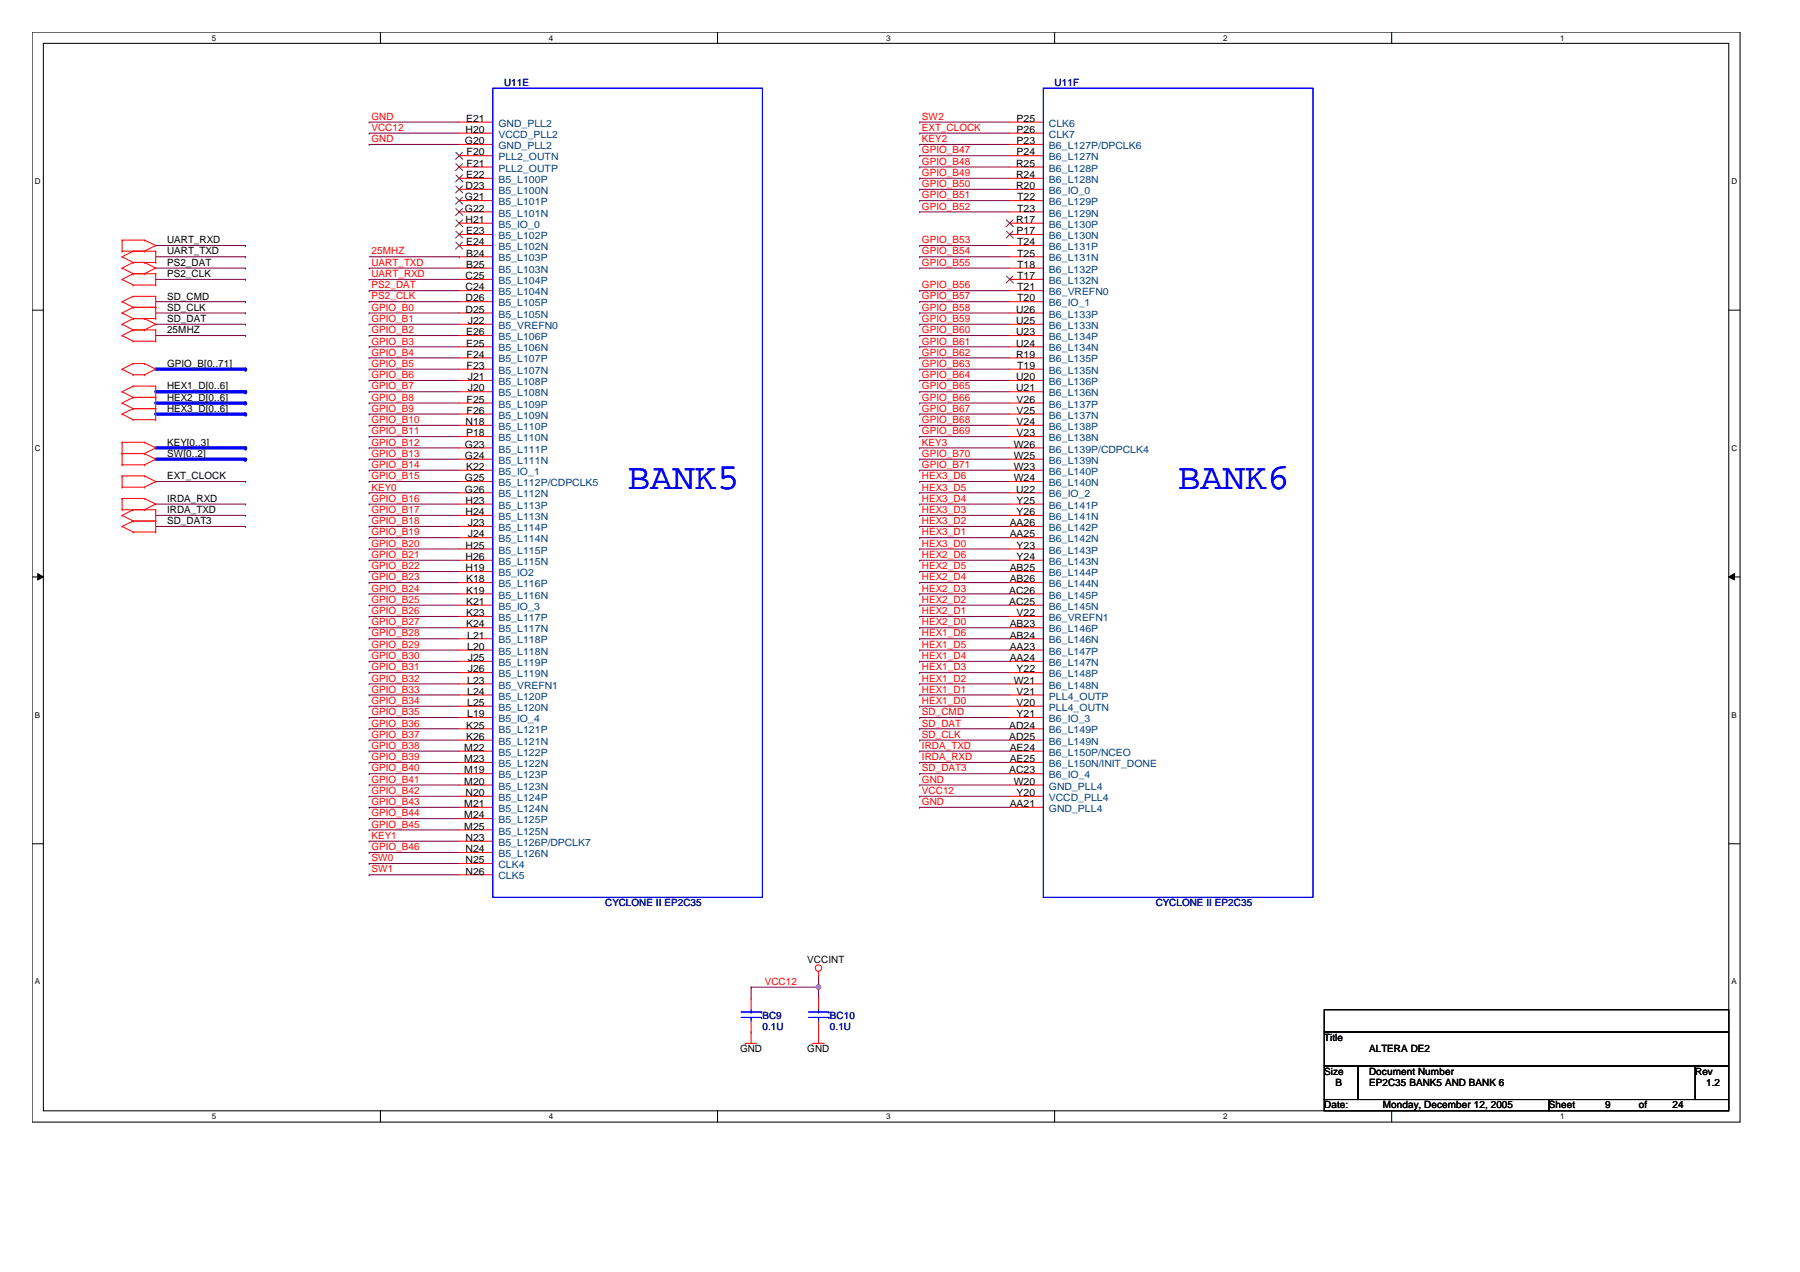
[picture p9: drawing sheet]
<svg xmlns="http://www.w3.org/2000/svg" width="297mm" height="210mm" viewBox="0 0 297 210" stroke-linecap="round" stroke-linejoin="round" font-family="sans-serif">
<path d="M5.3 5.3h281.8v179.9h-281.8zM7.2 7.2h278.1v176.1h-278.1z" fill="none" stroke="#000" stroke-width=".17"/>
<g fill="#fff">
<path d="M35 5.5h.7v1.5h-.7z"/>
<path d="M35 183.5h.7v1.5h-.7z"/>
</g>
<path d="M62.8 5.3v1.9M62.8 183.3v1.9" fill="none" stroke="#000" stroke-width=".17"/>
<g fill="#fff">
<path d="M90.6 5.5h.7v1.5h-.7z"/>
<path d="M90.6 183.5h.7v1.5h-.7z"/>
</g>
<path d="M118.4 5.3v1.9M118.4 183.3v1.9" fill="none" stroke="#000" stroke-width=".17"/>
<g fill="#fff">
<path d="M146.2 5.5h.7v1.5h-.7z"/>
<path d="M146.2 183.5h.7v1.5h-.7z"/>
</g>
<path d="M174 5.3v1.9M174 183.3v1.9" fill="none" stroke="#000" stroke-width=".17"/>
<g fill="#fff">
<path d="M201.8 5.5h.8v1.5h-.8z"/>
<path d="M201.8 183.5h.8v1.5h-.8z"/>
</g>
<path d="M229.7 5.3v1.9M229.7 183.3v1.9" fill="none" stroke="#000" stroke-width=".17"/>
<g fill="#fff">
<path d="M257.5 5.5h.7v1.5h-.7z"/>
<path d="M257.5 183.5h.7v1.5h-.7z"/>
<path d="M5.8 29.2h.9v1.4h-.9z"/>
<path d="M285.7 29.2h1v1.4h-1z"/>
<path d="M5.8 73.2h.9v1.5h-.9z"/>
<path d="M285.7 73.2h1v1.5h-1z"/>
</g>
<path d="M5.3 51.2h1.9M285.3 51.2h1.8" fill="none" stroke="#000" stroke-width=".17"/>
<g fill="#fff">
<path d="M5.8 117.2h.8v1.5h-.8z"/>
<path d="M285.7 117.2h.9v1.5h-.9z"/>
</g>
<path d="M5.3 95.2h1.9M6.2 94.7l1 .5-1 .5zM285.3 95.2l.9-.5v1zM285.3 95.2h1.8" fill="none" stroke="#000" stroke-width=".17"/>
<path d="M6.2 94.7l1 .5-1 .5zM285.3 95.2l.9-.5v1z" fill="#000"/>
<g fill="#fff">
<path d="M5.8 161.2h.8v1.5h-.8z"/>
<path d="M285.7 161.2h.9v1.5h-.9z"/>
</g>
<path d="M5.3 139.2h1.9M285.3 139.2h1.8" fill="none" stroke="#000" stroke-width=".17"/>
<path d="M60.9 20.2h.1M60.9 22h.1M60.9 23.8h.1M60.9 20.2h14.9M60.9 22h14.9M60.9 23.8h14.9M124 162.9h.1M124 162.9h11.1M135.1 162.9h.1M135.1 161v1.9" fill="none" stroke="#800040" stroke-width=".17"/>
<circle cx="135.1" cy="162.9" r=".37" fill="#f0f"/>
<circle cx="135.1" cy="162.9" r=".37" fill="none" stroke="#f0f" stroke-width=".17"/>
<g fill="none" stroke="#800040" stroke-width=".17">
<path d="M151.8 23.8h.1M151.8 20.2h.1M151.8 22h.1M151.8 23.8h14.8M151.8 20.2h14.8M151.8 22h14.8M25.7 49.8h14.8M25.7 53.5h14.8M25.7 51.6h14.8M25.7 44.2h14.8M25.7 46.1h14.8M25.7 42.4h14.8"/>
<path d="M25.7 40.5h14.8M40.5 44.2h.1M40.5 46.1h.1M40.5 42.4h.1M40.5 40.5h.1M40.5 49.8h.1M40.5 51.6h.1M40.5 53.5h.1M60.9 55.4h.1M60.9 57.2h.1M60.9 59.1h.1M60.9 49.8h.1"/>
<path d="M60.9 53.5h.1M60.9 51.6h.1M60.9 46.1h.1M60.9 44.2h.1M60.9 48h.1M60.9 55.4h14.9M60.9 57.2h14.9M60.9 59.1h14.9M60.9 49.8h14.9M60.9 53.5h14.9M60.9 51.6h14.9M60.9 44.2h14.9"/>
<path d="M60.9 46.1h14.9M60.9 48h14.9M60.9 60.9h.1M60.9 66.5h.1M60.9 68.3h.1M60.9 64.6h.1M60.9 62.8h.1M60.9 75.8h.1M60.9 72.1h.1M60.9 79.5h.1M60.9 77.6h.1M60.9 73.9h.1"/>
<path d="M60.9 70.2h.1M60.9 60.9h14.9M60.9 66.5h14.9M60.9 68.3h14.9M60.9 64.6h14.9M60.9 62.8h14.9M60.9 75.8h14.9M60.9 72.1h14.9M60.9 79.5h14.9M60.9 77.6h14.9M60.9 73.9h14.9M60.9 70.2h14.9"/>
<path d="M151.8 73.9h.1M151.8 73.9h14.8M60.9 138.8h.1M60.9 138.8h14.9M151.8 129.5h.1M151.8 131.4h.1M151.8 133.2h.1M151.8 129.5h14.8M151.8 131.4h14.8M151.8 133.2h14.8M60.9 142.5h.1M60.9 144.4h.1"/>
<path d="M60.9 142.5h14.9M60.9 144.4h14.9M124 164.8h.1M124 162.9v1.9M135.1 164.8h.1M135.1 162.9v1.9"/>
</g>
<path d="M25.7 60.9h14.8" fill="none" stroke="#00f" stroke-width=".55"/>
<circle cx="40.5" cy="60.9" r=".28" fill="#00f"/>
<path d="M25.7 64.6h14.8" fill="none" stroke="#00f" stroke-width=".55"/>
<circle cx="40.5" cy="64.6" r=".28" fill="#00f"/>
<path d="M25.7 68.3h14.8" fill="none" stroke="#00f" stroke-width=".55"/>
<circle cx="40.5" cy="68.3" r=".28" fill="#00f"/>
<path d="M25.7 66.5h14.8" fill="none" stroke="#00f" stroke-width=".55"/>
<circle cx="40.5" cy="66.5" r=".28" fill="#00f"/>
<path d="M25.7 73.9h14.8" fill="none" stroke="#00f" stroke-width=".55"/>
<circle cx="40.5" cy="73.9" r=".28" fill="#00f"/>
<path d="M25.7 75.8h14.8" fill="none" stroke="#00f" stroke-width=".55"/>
<circle cx="40.5" cy="75.8" r=".28" fill="#00f"/>
<g fill="none" stroke="#800040" stroke-width=".17">
<path d="M151.8 31.2h.1M151.8 29.4h.1M151.8 27.6h.1M151.8 33.1h.1M151.8 25.7h.1M151.8 35h.1M151.8 31.2h14.8M151.8 29.4h14.8M151.8 27.6h14.8M151.8 33.1h14.8M151.8 25.7h14.8M151.8 35h14.8"/>
<path d="M25.7 55.4h14.8M40.5 55.4h.1M60.9 42.4h14.9M75.8 42.4h.1M151.8 42.4h.1M151.8 40.5h.1M151.8 44.2h.1M151.8 48h.1M151.8 49.8h.1M151.8 51.6h.1M151.8 53.5h.1M151.8 55.4h.1"/>
<path d="M151.8 57.2h.1M151.8 59.1h.1M151.8 42.4h14.8M151.8 40.5h14.8M151.8 44.2h14.8M151.8 48h14.8M151.8 49.8h14.8M151.8 51.6h14.8M151.8 53.5h14.8M151.8 55.4h14.8M151.8 57.2h14.8M151.8 59.1h14.8"/>
<path d="M25.7 79.5h14.8M40.5 79.5h.1M151.8 60.9h.1M151.8 62.8h.1M151.8 64.6h.1M151.8 66.5h.1M151.8 68.3h.1M151.8 70.2h.1M151.8 72.1h.1M151.8 79.5h.1M151.8 75.8h.1M151.8 77.6h.1"/>
<path d="M151.8 79.5h14.8M151.8 60.9h14.8M151.8 62.8h14.8M151.8 64.6h14.8M151.8 66.5h14.8M151.8 68.3h14.8M151.8 70.2h14.8M151.8 72.1h14.8M151.8 75.8h14.8M151.8 77.6h14.8M25.7 85h14.8M25.7 83.2h14.8"/>
<path d="M25.7 86.9h14.8M40.5 85h.1M40.5 86.9h.1M40.5 83.2h.1M60.9 85h.1M60.9 83.2h.1M60.9 88.7h.1M60.9 94.3h.1M60.9 86.9h.1M60.9 90.6h.1M60.9 92.5h.1M60.9 81.3h.1"/>
<path d="M60.9 98h.1M60.9 99.9h.1M60.9 96.1h.1M60.9 85h14.9M60.9 83.2h14.9M60.9 88.7h14.9M60.9 94.3h14.9M60.9 86.9h14.9M60.9 90.6h14.9M60.9 92.5h14.9M60.9 81.3h14.9M60.9 98h14.9"/>
<path d="M60.9 99.9h14.9M60.9 96.1h14.9M151.8 99.9h.1M151.8 83.2h.1M151.8 90.6h.1M151.8 88.7h.1M151.8 98h.1M151.8 94.3h.1M151.8 92.5h.1M151.8 96.1h.1M151.8 85h.1M151.8 86.9h.1"/>
<path d="M151.8 81.3h.1M151.8 85h14.8M151.8 83.2h14.8M151.8 88.7h14.8M151.8 94.3h14.8M151.8 86.9h14.8M151.8 90.6h14.8M151.8 92.5h14.8M151.8 81.3h14.8M151.8 98h14.8M151.8 99.9h14.8M151.8 96.1h14.8"/>
<path d="M60.9 101.7h.1M60.9 103.6h.1M60.9 105.4h.1M60.9 107.3h.1M60.9 111h.1M60.9 109.1h.1M60.9 112.9h.1M60.9 114.7h.1M60.9 118.4h.1M60.9 116.5h.1M60.9 101.7h14.9M60.9 103.6h14.9"/>
<path d="M60.9 105.4h14.9M60.9 107.3h14.9M60.9 111h14.9M60.9 109.1h14.9M60.9 112.9h14.9M60.9 114.7h14.9M60.9 118.4h14.9M60.9 116.5h14.9M151.8 116.5h.1M151.8 101.7h.1M151.8 112.9h.1M151.8 109.1h.1"/>
<path d="M151.8 107.3h.1M151.8 111h.1M151.8 105.4h.1M151.8 103.6h.1M151.8 114.7h.1M151.8 118.4h.1M151.8 101.7h14.8M151.8 103.6h14.8M151.8 105.4h14.8M151.8 107.3h14.8M151.8 111h14.8M151.8 109.1h14.8"/>
<path d="M151.8 112.9h14.8M151.8 114.7h14.8M151.8 118.4h14.8M151.8 116.5h14.8M60.9 135.1h.1M60.9 125.8h.1M60.9 122.1h.1M60.9 120.3h.1M60.9 124h.1M60.9 129.5h.1M60.9 127.7h.1M60.9 133.2h.1"/>
<path d="M60.9 131.4h.1M60.9 136.9h.1M60.9 135.1h14.9M60.9 125.8h14.9M60.9 122.1h14.9M60.9 120.3h14.9M60.9 124h14.9M60.9 129.5h14.9M60.9 127.7h14.9M60.9 133.2h14.9M60.9 131.4h14.9M60.9 136.9h14.9"/>
<path d="M151.8 122.1h.1M151.8 120.3h.1M151.8 124h.1M151.8 125.8h.1M151.8 127.7h.1M151.8 125.8h14.8M151.8 122.1h14.8M151.8 120.3h14.8M151.8 124h14.8M151.8 127.7h14.8M60.9 140.7h.1M60.9 140.7h14.9"/>
</g>
<g fill="none" stroke="#f00" stroke-width=".17">
<path d="M20.2 39.6h.1M20.2 39.6v1.8M20.2 39.6h3.6M23.8 39.6h.1M23.8 39.6l1.9 .9M75.8 20.2h5.5M75.8 22h5.5M75.8 23.8h5.5M75.8 25.7h5.5M75.8 27.6h5.5M75.8 29.4h5.5M75.8 31.2h5.5"/>
<path d="M75.8 33.1h5.5M75.8 35h5.5M75.8 36.8h5.5M75.8 38.7h5.5M166.6 20.2h5.6M166.6 22h5.6M166.6 23.8h5.6M166.6 25.7h5.6M166.6 27.6h5.6M166.6 29.4h5.6M166.6 31.2h5.6M166.6 33.1h5.6"/>
<path d="M166.6 35h5.6M166.6 36.8h5.6M166.6 38.7h5.6M20.2 46.1h.1M20.2 41.4h.1M20.2 42.4h.1M20.2 44.2h.1M20.2 53.5h.1M20.2 51.6h.1M20.2 49.8h.1M20.2 55.4h.1M20.2 46.1l1.8 .9"/>
<path d="M20.2 41.4h5.5M20.2 42.4l1.8 .9M20.2 44.2l1.8 1M20.2 53.5l1.8 .9M20.2 51.6l1.8 1M20.2 49.8l1.8 .9M20.2 55.4l1.8 .9M22 45.2h.1M22 47h.1M22 41.4h.1M22 43.3h.1M22 54.4h.1"/>
<path d="M22 52.6h.1M22 50.7h.1M22 48.9h.1M22 60h.1M22 56.3h.1M22 45.2l-1.8 .9M22 45.2h3.7M22 47h3.7M22 41.4l-1.8 1M22 43.3h3.7M22 43.3l-1.8 .9M22 54.4h3.7"/>
<path d="M22 52.6l-1.8 .9M22 52.6h3.7M22 50.7l-1.8 .9M22 50.7h3.7M22 48.9l-1.8 .9M22 48.9h3.7M22 60l-1.8 .9M22 60h1.8M22 54.4l-1.8 1M22 56.3h3.7M23.8 41.4h.1M23.8 45.2h.1"/>
<path d="M23.8 43.3h.1M23.8 54.4h.1M23.8 52.6h.1M23.8 60h.1M23.8 43.3l1.9 .9M23.8 52.6l1.9 .9M23.8 60l1.9 .9M25.7 45.2h.1M25.7 47h.1M25.7 40.5h.1M25.7 41.4h.1M25.7 43.3h.1"/>
<path d="M25.7 44.2h.1M25.7 53.5h.1M25.7 50.7h.1M25.7 52.6h.1M25.7 48.9h.1M25.7 54.4h.1M25.7 56.3h.1M25.7 41.4v1.9M25.7 45.2v1.8M25.7 48.9v3.7M25.7 54.4v1.9M25.7 40.5l-1.9 .9"/>
<path d="M25.7 44.2l-1.9 1M25.7 53.5l-1.9 .9M75.8 40.5h5.5M75.8 42.4h5.5M75.8 44.2h5.5M75.8 46.1h5.5M75.8 48h5.5M75.8 53.5h5.5M75.8 55.4h5.5M75.8 57.2h5.5M75.8 59.1h5.5M75.8 49.8h5.5"/>
<path d="M75.8 51.6h5.5M166.6 40.5h5.6M166.6 42.4h5.6M166.6 44.2h5.6M166.6 46.1h5.6M166.6 48h5.6M166.6 53.5h5.6M166.6 55.4h5.6M166.6 57.2h5.6M166.6 59.1h5.6M166.6 49.8h5.6M166.6 51.6h5.6"/>
<path d="M20.2 60.9h.1M20.2 68.3h.1M20.2 64.6h.1M20.2 66.5h.1M20.2 74.8h.1M20.2 73h.1M20.2 76.7h.1M20.2 78.5h.1M20.2 73v3.7M20.2 78.5v1.9M20.2 60.9l1.8 .9M20.2 68.3l1.8 1"/>
<path d="M20.2 64.6l1.8 1M20.2 66.5l1.8 .9M20.2 74.8h3.6M20.2 73h3.6M20.2 76.7h3.6M20.2 78.5h3.6M22 61.8h.1M22 67.4h.1M22 69.3h.1M22 63.7h.1M22 65.6h.1M22 61.8h1.8"/>
<path d="M22 67.4l-1.8 .9M22 67.4h3.7M22 69.3h3.7M22 63.7l-1.8 .9M22 63.7h3.7M22 65.6h3.7M22 65.6l-1.8 .9M23.8 61.8h.1M23.8 74.8h.1M23.8 73h.1M23.8 76.7h.1M23.8 78.5h.1"/>
<path d="M23.8 73l1.9 .9M23.8 74.8l1.9 1M23.8 78.5l1.9 1M25.7 60.9h.1M25.7 67.4h.1M25.7 69.3h.1M25.7 63.7h.1M25.7 65.6h.1M25.7 73.9h.1M25.7 75.8h.1M25.7 79.5h.1M25.7 63.7v5.6"/>
<path d="M25.7 60.9l-1.9 .9M25.7 73.9l-1.9 .9M25.7 75.8l-1.9 .9M25.7 79.5l-1.9 .9M75.8 60.9h5.5M75.8 62.8h5.5M75.8 64.6h5.5M75.8 66.5h5.5M75.8 68.3h5.5M75.8 70.2h5.5M75.8 72.1h5.5M75.8 73.9h5.5"/>
<path d="M75.8 75.8h5.5M75.8 77.6h5.5M75.8 79.5h5.5M166.6 60.9h5.6M166.6 62.8h5.6M166.6 64.6h5.6M166.6 66.5h5.6M166.6 68.3h5.6M166.6 70.2h5.6M166.6 72.1h5.6M166.6 73.9h5.6M166.6 75.8h5.6"/>
<path d="M166.6 77.6h5.6M166.6 79.5h5.6M20.2 80.4h.1M20.2 85h.1M20.2 86.9h.1M20.2 84.1h.1M20.2 82.3h.1M20.2 82.3v1.8M20.2 80.4h3.6M20.2 84.1h5.5M20.2 85l1.8 1M20.2 86.9l1.8 .9"/>
<path d="M20.2 82.3h3.6M22 84.1h.1M22 86h.1M22 87.8h.1M22 84.1l-1.8 .9M22 86h3.7M22 86l-1.8 .9M22 87.8h3.7M23.8 80.4h.1M23.8 84.1h.1M23.8 82.3h.1M23.8 82.3l1.9 .9"/>
<path d="M25.7 84.1h.1M25.7 86h.1M25.7 87.8h.1M25.7 83.2h.1M25.7 84.1v3.7M25.7 83.2l-1.9 .9M75.8 81.3h5.5M75.8 83.2h5.5M75.8 85h5.5M75.8 86.9h5.5M75.8 88.7h5.5M75.8 90.6h5.5"/>
<path d="M75.8 92.5h5.5M75.8 94.3h5.5M75.8 96.1h5.5M75.8 98h5.5M75.8 99.9h5.5M166.6 81.3h5.6M166.6 83.2h5.6M166.6 85h5.6M166.6 86.9h5.6M166.6 88.7h5.6M166.6 90.6h5.6M166.6 92.5h5.6"/>
<path d="M166.6 94.3h5.6M166.6 96.1h5.6M166.6 98h5.6M166.6 99.9h5.6M75.8 101.7h5.5M75.8 103.6h5.5M75.8 105.4h5.5M75.8 107.3h5.5M75.8 109.1h5.5M75.8 111h5.5M75.8 112.9h5.5M75.8 114.7h5.5"/>
<path d="M75.8 116.5h5.5M75.8 118.4h5.5M166.6 101.7h5.6M166.6 103.6h5.6M166.6 105.4h5.6M166.6 107.3h5.6M166.6 109.1h5.6M166.6 111h5.6M166.6 112.9h5.6M166.6 114.7h5.6M166.6 116.5h5.6M166.6 118.4h5.6"/>
<path d="M75.8 120.3h5.5M75.8 122.1h5.5M75.8 124h5.5M75.8 125.8h5.5M75.8 127.7h5.5M75.8 129.5h5.5M75.8 131.4h5.5M75.8 133.2h5.5M75.8 135.1h5.5M75.8 136.9h5.5M75.8 138.8h5.5M166.6 120.3h5.6"/>
<path d="M166.6 122.1h5.6M166.6 124h5.6M166.6 125.8h5.6M166.6 127.7h5.6M166.6 129.5h5.6M166.6 131.4h5.6M166.6 133.2h5.6M75.8 140.7h5.5M75.8 142.5h5.5M75.8 144.4h5.5M123.1 172.2h.1M123.1 172.2h1.8"/>
<path d="M124 170.3h.1M124 164.8v1.8M124 168.5v3.7M134.2 172.2h.1M134.2 172.2h1.8M135.1 170.3h.1M135.1 161h.1M135.1 160.3v.7M135.1 164.8v1.8M135.1 168.5v3.7"/>
<circle cx="135.1" cy="159.7" r=".54"/>
</g>
<path d="M218.5 166.6h66.8v3.7h-66.8zM218.5 170.3h66.8v5.6h-66.8zM218.5 175.9h5.6v5.5h-5.6zM224.1 175.9h55.6v5.5h-55.6zM279.7 175.9h5.6v5.5h-5.6zM218.5 181.4h37.1v1.9h-37.1zM255.6 181.4h29.7v1.9h-29.7z" fill="none" stroke="#000" stroke-width=".17"/>
<g fill="none" stroke="#00f" stroke-width=".17">
<path d="M81.3 14.6h44.5v133.5h-44.5zM172.2 14.6h44.5v133.5h-44.5zM122.3 167.9h3.3M122.3 167h3.3M124 167h.1M124 167.9h.1M124 166.6v.4M124 167.9v.6M125.6 167.9h.1M125.6 167h.1M133.4 167.9h3.4M133.4 167h3.4"/>
<path d="M135.1 167h.1M135.1 167.9h.1M135.1 166.6v.4M135.1 167.9v.6M136.8 167.9h.1M136.8 167h.1"/>
</g>
<g fill="none" stroke="#804000" stroke-width=".17">
<path d="M75.2 25.1l1.2 1.2M75.2 27l1.2 1.2M75.2 28.9l1.2 1.1M75.2 30.7l1.2 1.1M75.2 32.6l1.2 1.1M75.2 34.4l1.2 1.2M75.2 36.3l1.2 1.1M75.2 38.1l1.2 1.2M75.2 40l1.2 1.1M76.3 25.1l-1.1 1.2M76.3 27l-1.1 1.2M76.3 28.9l-1.1 1.1"/>
<path d="M76.3 30.7l-1.1 1.1M76.3 32.6l-1.1 1.1M76.3 34.4l-1.1 1.2M76.3 36.3l-1.1 1.1M76.3 38.1l-1.1 1.2M76.3 40l-1.1 1.1M166.1 36.3l1.1 1.1M166.1 38.1l1.1 1.2M167.2 36.3l-1.2 1.1M167.2 38.1l-1.2 1.2M166.1 45.6l1.1 1.1M167.2 45.6l-1.2 1.1"/>
</g>
<circle cx="135.1" cy="162.9" r=".37" fill="#f0f"/>
<circle cx="135.1" cy="162.9" r=".37" fill="none" stroke="#f0f" stroke-width=".17"/>
<g font-size="6.1" fill="#00f">
<text x="103.6" y="80.6">BANK5</text>
<text x="194.4" y="80.6">BANK6</text>
</g>
<g font-size="1.7" fill="#000080">
<text x="83.2" y="14.2">U11E</text>
<text x="174" y="14.2">U11F</text>
<text x="99.9" y="149.6">CYCLONE II EP2C35</text>
<text x="190.7" y="149.6">CYCLONE II EP2C35</text>
<text x="125.8" y="168.1">BC9</text>
<text x="125.8" y="170">0.1U</text>
<text x="136.9" y="168.1">BC10</text>
<text x="136.9" y="170">0.1U</text>
</g>
<g font-size="1.7" fill="#f00">
<text x="61.3" y="19.8">GND</text>
<text x="61.3" y="21.6">VCC12</text>
<text x="61.3" y="23.5">GND</text>
<text x="152.1" y="23.5">KEY2</text>
<text x="152.1" y="19.8">SW2</text>
<text x="152.1" y="21.6">EXT_CLOCK</text>
<text x="152.1" y="29">GPIO_B49</text>
<text x="152.1" y="27.2">GPIO_B48</text>
<text x="152.1" y="25.3">GPIO_B47</text>
<text x="152.1" y="30.9">GPIO_B50</text>
<text x="152.1" y="32.7">GPIO_B51</text>
<text x="152.1" y="34.6">GPIO_B52</text>
<text x="61.3" y="42">25MHZ</text>
<text x="152.1" y="42">GPIO_B54</text>
<text x="152.1" y="40.1">GPIO_B53</text>
<text x="61.3" y="45.7">UART_RXD</text>
<text x="61.3" y="43.9">UART_TXD</text>
<text x="61.3" y="47.6">PS2_DAT</text>
<text x="152.1" y="43.9">GPIO_B55</text>
<text x="152.1" y="47.6">GPIO_B56</text>
<text x="61.3" y="49.4">PS2_CLK</text>
<text x="61.3" y="53.1">GPIO_B1</text>
<text x="61.3" y="51.3">GPIO_B0</text>
<text x="152.1" y="49.4">GPIO_B57</text>
<text x="152.1" y="51.3">GPIO_B58</text>
<text x="152.1" y="53.1">GPIO_B59</text>
<text x="61.3" y="55">GPIO_B2</text>
<text x="61.3" y="56.9">GPIO_B3</text>
<text x="61.3" y="58.7">GPIO_B4</text>
<text x="152.1" y="55">GPIO_B60</text>
<text x="152.1" y="56.9">GPIO_B61</text>
<text x="152.1" y="58.7">GPIO_B62</text>
<text x="61.3" y="60.5">GPIO_B5</text>
<text x="61.3" y="64.3">GPIO_B7</text>
<text x="61.3" y="62.4">GPIO_B6</text>
<text x="152.1" y="60.5">GPIO_B63</text>
<text x="152.1" y="62.4">GPIO_B64</text>
<text x="152.1" y="64.3">GPIO_B65</text>
<text x="61.3" y="66.1">GPIO_B8</text>
<text x="61.3" y="67.9">GPIO_B9</text>
<text x="61.3" y="71.7">GPIO_B11</text>
<text x="61.3" y="69.8">GPIO_B10</text>
<text x="152.1" y="66.1">GPIO_B66</text>
<text x="152.1" y="67.9">GPIO_B67</text>
<text x="152.1" y="69.8">GPIO_B68</text>
<text x="152.1" y="71.7">GPIO_B69</text>
<text x="61.3" y="75.4">GPIO_B13</text>
<text x="61.3" y="77.2">GPIO_B14</text>
<text x="61.3" y="73.5">GPIO_B12</text>
<text x="152.1" y="73.5">KEY3</text>
<text x="152.1" y="75.4">GPIO_B70</text>
<text x="152.1" y="77.2">GPIO_B71</text>
<text x="61.3" y="79.1">GPIO_B15</text>
<text x="61.3" y="82.8">GPIO_B16</text>
<text x="61.3" y="80.9">KEY0</text>
<text x="152.1" y="82.8">HEX3_D4</text>
<text x="152.1" y="80.9">HEX3_D5</text>
<text x="152.1" y="79.1">HEX3_D6</text>
<text x="61.3" y="84.7">GPIO_B17</text>
<text x="61.3" y="88.3">GPIO_B19</text>
<text x="61.3" y="86.5">GPIO_B18</text>
<text x="152.1" y="88.3">HEX3_D1</text>
<text x="152.1" y="84.7">HEX3_D3</text>
<text x="152.1" y="86.5">HEX3_D2</text>
<text x="61.3" y="93.9">GPIO_B22</text>
<text x="61.3" y="90.2">GPIO_B20</text>
<text x="61.3" y="92.1">GPIO_B21</text>
<text x="61.3" y="95.8">GPIO_B23</text>
<text x="152.1" y="90.2">HEX3_D0</text>
<text x="152.1" y="93.9">HEX2_D5</text>
<text x="152.1" y="92.1">HEX2_D6</text>
<text x="152.1" y="95.8">HEX2_D4</text>
<text x="61.3" y="97.6">GPIO_B24</text>
<text x="61.3" y="99.5">GPIO_B25</text>
<text x="61.3" y="101.3">GPIO_B26</text>
<text x="152.1" y="101.3">HEX2_D1</text>
<text x="152.1" y="99.5">HEX2_D2</text>
<text x="152.1" y="97.6">HEX2_D3</text>
<text x="61.3" y="103.2">GPIO_B27</text>
<text x="61.3" y="105">GPIO_B28</text>
<text x="61.3" y="106.9">GPIO_B29</text>
<text x="152.1" y="106.9">HEX1_D5</text>
<text x="152.1" y="105">HEX1_D6</text>
<text x="152.1" y="103.2">HEX2_D0</text>
<text x="61.3" y="110.6">GPIO_B31</text>
<text x="61.3" y="108.8">GPIO_B30</text>
<text x="61.3" y="112.5">GPIO_B32</text>
<text x="152.1" y="112.5">HEX1_D2</text>
<text x="152.1" y="108.8">HEX1_D4</text>
<text x="152.1" y="110.6">HEX1_D3</text>
<text x="61.3" y="114.3">GPIO_B33</text>
<text x="61.3" y="118">GPIO_B35</text>
<text x="61.3" y="116.2">GPIO_B34</text>
<text x="61.3" y="119.9">GPIO_B36</text>
<text x="152.1" y="116.2">HEX1_D0</text>
<text x="152.1" y="114.3">HEX1_D1</text>
<text x="152.1" y="118">SD_CMD</text>
<text x="152.1" y="119.9">SD_DAT</text>
<text x="61.3" y="125.4">GPIO_B39</text>
<text x="61.3" y="121.8">GPIO_B37</text>
<text x="61.3" y="123.6">GPIO_B38</text>
<text x="152.1" y="121.8">SD_CLK</text>
<text x="152.1" y="123.6">IRDA_TXD</text>
<text x="152.1" y="125.4">IRDA_RXD</text>
<text x="61.3" y="129.2">GPIO_B41</text>
<text x="61.3" y="127.3">GPIO_B40</text>
<text x="61.3" y="131">GPIO_B42</text>
<text x="152.1" y="129.2">GND</text>
<text x="152.1" y="131">VCC12</text>
<text x="152.1" y="127.3">SD_DAT3</text>
<text x="61.3" y="134.7">GPIO_B44</text>
<text x="61.3" y="132.8">GPIO_B43</text>
<text x="61.3" y="136.6">GPIO_B45</text>
<text x="152.1" y="132.8">GND</text>
<text x="61.3" y="138.4">KEY1</text>
<text x="61.3" y="142.1">SW0</text>
<text x="61.3" y="144">SW1</text>
<text x="61.3" y="140.3">GPIO_B46</text>
<text x="126.2" y="162.5">VCC12</text>
</g>
<g font-size="1.7">
<text x="76.7" y="23.8">G20</text>
<text x="76.8" y="21.9">H20</text>
<text x="76.9" y="20.1">E21</text>
<text x="167.8" y="20.1">P25</text>
<text x="167.8" y="21.9">P26</text>
<text x="167.8" y="23.8">P23</text>
<text x="76.9" y="29.4">E22</text>
<text x="77" y="25.7">F20</text>
<text x="77" y="27.5">F21</text>
<text x="167.7" y="27.5">R25</text>
<text x="167.7" y="29.4">R24</text>
<text x="167.8" y="25.7">P24</text>
<text x="76.7" y="33.1">G21</text>
<text x="76.7" y="34.9">G22</text>
<text x="76.8" y="31.2">D23</text>
<text x="167.7" y="31.2">R20</text>
<text x="167.9" y="33.1">T22</text>
<text x="167.9" y="34.9">T23</text>
<text x="27.6" y="40.2">UART_RXD</text>
<text x="27.6" y="42">UART_TXD</text>
<text x="76.8" y="36.8">H21</text>
<text x="76.9" y="38.7">E23</text>
<text x="76.9" y="40.5">E24</text>
<text x="167.7" y="36.8">R17</text>
<text x="167.8" y="38.7">P17</text>
<text x="167.9" y="40.5">T24</text>
<text x="27.6" y="45.7">PS2_CLK</text>
<text x="27.6" y="43.9">PS2_DAT</text>
<text x="76.8" y="46.1">C25</text>
<text x="76.8" y="47.9">C24</text>
<text x="76.9" y="42.3">B24</text>
<text x="76.9" y="44.2">B25</text>
<text x="167.9" y="46.1">T17</text>
<text x="167.9" y="47.9">T21</text>
<text x="167.9" y="42.3">T25</text>
<text x="167.9" y="44.2">T18</text>
<text x="27.6" y="53.1">SD_DAT</text>
<text x="27.6" y="51.3">SD_CLK</text>
<text x="27.6" y="49.4">SD_CMD</text>
<text x="76.8" y="49.7">D26</text>
<text x="76.8" y="51.6">D25</text>
<text x="77.2" y="53.5">J22</text>
<text x="167.7" y="51.6">U26</text>
<text x="167.7" y="53.5">U25</text>
<text x="167.9" y="49.7">T20</text>
<text x="27.6" y="55">25MHZ</text>
<text x="76.9" y="55.3">E26</text>
<text x="76.9" y="57.2">E25</text>
<text x="77" y="59">F24</text>
<text x="167.7" y="55.3">U23</text>
<text x="167.7" y="57.2">U24</text>
<text x="167.7" y="59">R19</text>
<text x="27.6" y="60.5">GPIO_B[0..71]</text>
<text x="27.6" y="64.3">HEX1_D[0..6]</text>
<text x="77" y="60.9">F23</text>
<text x="77.2" y="62.7">J21</text>
<text x="77.2" y="64.6">J20</text>
<text x="167.7" y="62.7">U20</text>
<text x="167.7" y="64.6">U21</text>
<text x="167.9" y="60.9">T19</text>
<text x="27.6" y="68">HEX3_D[0..6]</text>
<text x="27.6" y="66.1">HEX2_D[0..6]</text>
<text x="76.8" y="70.1">N18</text>
<text x="77" y="66.5">F25</text>
<text x="77" y="68.3">F26</text>
<text x="167.8" y="66.5">V26</text>
<text x="167.8" y="68.3">V25</text>
<text x="167.8" y="70.1">V24</text>
<text x="27.6" y="73.5">KEY[0..3]</text>
<text x="27.6" y="75.4">SW[0..2]</text>
<text x="76.7" y="73.9">G23</text>
<text x="76.7" y="75.7">G24</text>
<text x="76.9" y="72">P18</text>
<text x="76.9" y="77.6">K22</text>
<text x="167.3" y="73.9">W26</text>
<text x="167.3" y="75.7">W25</text>
<text x="167.3" y="77.6">W23</text>
<text x="167.8" y="72">V23</text>
<text x="27.6" y="79.1">EXT_CLOCK</text>
<text x="27.6" y="82.8">IRDA_RXD</text>
<text x="76.7" y="79.4">G25</text>
<text x="76.7" y="81.3">G26</text>
<text x="76.8" y="83.1">H23</text>
<text x="167.3" y="79.4">W24</text>
<text x="167.7" y="81.3">U22</text>
<text x="167.8" y="83.1">Y25</text>
<text x="27.6" y="84.7">IRDA_TXD</text>
<text x="27.6" y="86.5">SD_DAT3</text>
<text x="76.8" y="85">H24</text>
<text x="77.2" y="86.8">J23</text>
<text x="77.2" y="88.7">J24</text>
<text x="166.6" y="86.8">AA26</text>
<text x="166.6" y="88.7">AA25</text>
<text x="167.8" y="85">Y26</text>
<text x="76.8" y="90.6">H25</text>
<text x="76.8" y="92.4">H26</text>
<text x="76.8" y="94.3">H19</text>
<text x="166.6" y="94.3">AB25</text>
<text x="167.8" y="90.6">Y23</text>
<text x="167.8" y="92.4">Y24</text>
<text x="76.9" y="96.1">K18</text>
<text x="76.9" y="98">K19</text>
<text x="76.9" y="99.8">K21</text>
<text x="76.9" y="101.7">K23</text>
<text x="166.5" y="98">AC26</text>
<text x="166.5" y="99.8">AC25</text>
<text x="166.6" y="96.1">AB26</text>
<text x="167.8" y="101.7">V22</text>
<text x="76.9" y="103.5">K24</text>
<text x="77.1" y="105.4">L21</text>
<text x="77.1" y="107.2">L20</text>
<text x="166.6" y="103.5">AB23</text>
<text x="166.6" y="105.4">AB24</text>
<text x="166.6" y="107.2">AA23</text>
<text x="77.1" y="112.8">L23</text>
<text x="77.2" y="109.1">J25</text>
<text x="77.2" y="111">J26</text>
<text x="166.6" y="109.1">AA24</text>
<text x="167.3" y="112.8">W21</text>
<text x="167.8" y="111">Y22</text>
<text x="77.1" y="114.6">L24</text>
<text x="77.1" y="116.5">L25</text>
<text x="77.1" y="118.4">L19</text>
<text x="167.8" y="114.6">V21</text>
<text x="167.8" y="116.5">V20</text>
<text x="167.8" y="118.4">Y21</text>
<text x="76.6" y="123.9">M22</text>
<text x="76.6" y="125.8">M23</text>
<text x="76.9" y="120.2">K25</text>
<text x="76.9" y="122.1">K26</text>
<text x="166.5" y="120.2">AD24</text>
<text x="166.5" y="122.1">AD25</text>
<text x="166.6" y="123.9">AE24</text>
<text x="166.6" y="125.8">AE25</text>
<text x="76.6" y="127.6">M19</text>
<text x="76.6" y="129.5">M20</text>
<text x="76.8" y="131.4">N20</text>
<text x="166.5" y="127.6">AC23</text>
<text x="167.3" y="129.5">W20</text>
<text x="167.8" y="131.4">Y20</text>
<text x="76.6" y="133.2">M21</text>
<text x="76.6" y="135">M24</text>
<text x="76.6" y="136.9">M25</text>
<text x="166.6" y="133.2">AA21</text>
<text x="76.8" y="138.8">N23</text>
<text x="76.8" y="140.6">N24</text>
<text x="76.8" y="142.5">N25</text>
<text x="76.8" y="144.3">N26</text>
<text x="133.2" y="158.8">VCCINT</text>
<text x="122.1" y="173.7">GND</text>
<text x="133.2" y="173.7">GND</text>
<text x="218.5" y="171.8">Title</text>
<text x="225.9" y="173.7">ALTERA DE2</text>
<text x="218.5" y="177.4">Size</text>
<text x="220.4" y="179.2">B</text>
<text x="225.9" y="177.4">Document Number</text>
<text x="225.9" y="179.2">EP2C35 BANK5 AND BANK 6</text>
<text x="279.7" y="177.4">Rev</text>
<text x="281.6" y="179.2">1.2</text>
<text x="218.5" y="182.9">Date:</text>
<text x="228.2" y="182.9">Monday, December 12, 2005</text>
<text x="255.6" y="182.9">Sheet</text>
<text x="264.9" y="182.9">9</text>
<text x="270.5" y="182.9">of</text>
<text x="276" y="182.9">24</text>
</g>
<g font-size="1.7" fill="#004080">
<text x="82.3" y="20.9">GND_PLL2</text>
<text x="82.3" y="22.7">VCCD_PLL2</text>
<text x="173.1" y="20.9">CLK6</text>
<text x="173.1" y="22.7">CLK7</text>
<text x="82.3" y="24.6">GND_PLL2</text>
<text x="82.3" y="26.5">PLL2_OUTN</text>
<text x="82.3" y="28.3">PLL2_OUTP</text>
<text x="173.1" y="24.6">B6_L127P/DPCLK6</text>
<text x="173.1" y="26.5">B6_L127N</text>
<text x="173.1" y="28.3">B6_L128P</text>
<text x="82.3" y="30.2">B5_L100P</text>
<text x="82.3" y="32">B5_L100N</text>
<text x="82.3" y="33.9">B5_L101P</text>
<text x="82.3" y="35.7">B5_L101N</text>
<text x="173.1" y="30.2">B6_L128N</text>
<text x="173.1" y="32">B6_IO_0</text>
<text x="173.1" y="33.9">B6_L129P</text>
<text x="173.1" y="35.7">B6_L129N</text>
<text x="82.3" y="37.6">B5_IO_0</text>
<text x="82.3" y="39.5">B5_L102P</text>
<text x="82.3" y="41.3">B5_L102N</text>
<text x="173.1" y="37.6">B6_L130P</text>
<text x="173.1" y="39.5">B6_L130N</text>
<text x="173.1" y="41.3">B6_L131P</text>
<text x="82.3" y="43.1">B5_L103P</text>
<text x="82.3" y="45">B5_L103N</text>
<text x="82.3" y="46.9">B5_L104P</text>
<text x="173.1" y="46.9">B6_L132N</text>
<text x="173.1" y="43.1">B6_L131N</text>
<text x="173.1" y="45">B6_L132P</text>
<text x="82.3" y="48.7">B5_L104N</text>
<text x="82.3" y="50.5">B5_L105P</text>
<text x="82.3" y="52.4">B5_L105N</text>
<text x="173.1" y="48.7">B6_VREFN0</text>
<text x="173.1" y="50.5">B6_IO_1</text>
<text x="173.1" y="52.4">B6_L133P</text>
<text x="82.3" y="54.3">B5_VREFN0</text>
<text x="82.3" y="56.1">B5_L106P</text>
<text x="82.3" y="58">B5_L106N</text>
<text x="82.3" y="59.8">B5_L107P</text>
<text x="173.1" y="54.3">B6_L133N</text>
<text x="173.1" y="56.1">B6_L134P</text>
<text x="173.1" y="58">B6_L134N</text>
<text x="173.1" y="59.8">B6_L135P</text>
<text x="82.3" y="61.7">B5_L107N</text>
<text x="82.3" y="63.5">B5_L108P</text>
<text x="82.3" y="65.4">B5_L108N</text>
<text x="173.1" y="61.7">B6_L135N</text>
<text x="173.1" y="63.5">B6_L136P</text>
<text x="173.1" y="65.4">B6_L136N</text>
<text x="82.3" y="67.3">B5_L109P</text>
<text x="82.3" y="69.1">B5_L109N</text>
<text x="82.3" y="71">B5_L110P</text>
<text x="173.1" y="67.3">B6_L137P</text>
<text x="173.1" y="69.1">B6_L137N</text>
<text x="173.1" y="71">B6_L138P</text>
<text x="82.3" y="72.8">B5_L110N</text>
<text x="82.3" y="74.7">B5_L111P</text>
<text x="82.3" y="76.5">B5_L111N</text>
<text x="173.1" y="72.8">B6_L138N</text>
<text x="173.1" y="74.7">B6_L139P/CDPCLK4</text>
<text x="173.1" y="76.5">B6_L139N</text>
<text x="82.3" y="78.4">B5_IO_1</text>
<text x="82.3" y="80.2">B5_L112P/CDPCLK5</text>
<text x="82.3" y="82.1">B5_L112N</text>
<text x="82.3" y="83.9">B5_L113P</text>
<text x="173.1" y="78.4">B6_L140P</text>
<text x="173.1" y="80.2">B6_L140N</text>
<text x="173.1" y="82.1">B6_IO_2</text>
<text x="173.1" y="83.9">B6_L141P</text>
<text x="82.3" y="85.8">B5_L113N</text>
<text x="82.3" y="87.6">B5_L114P</text>
<text x="82.3" y="89.5">B5_L114N</text>
<text x="173.1" y="85.8">B6_L141N</text>
<text x="173.1" y="87.6">B6_L142P</text>
<text x="173.1" y="89.5">B6_L142N</text>
<text x="82.3" y="91.4">B5_L115P</text>
<text x="82.3" y="93.2">B5_L115N</text>
<text x="82.3" y="95.1">B5_IO2</text>
<text x="173.1" y="91.4">B6_L143P</text>
<text x="173.1" y="93.2">B6_L143N</text>
<text x="173.1" y="95.1">B6_L144P</text>
<text x="82.3" y="96.9">B5_L116P</text>
<text x="82.3" y="98.8">B5_L116N</text>
<text x="82.3" y="100.6">B5_IO_3</text>
<text x="173.1" y="96.9">B6_L144N</text>
<text x="173.1" y="98.8">B6_L145P</text>
<text x="173.1" y="100.6">B6_L145N</text>
<text x="82.3" y="102.5">B5_L117P</text>
<text x="82.3" y="104.4">B5_L117N</text>
<text x="82.3" y="106.2">B5_L118P</text>
<text x="173.1" y="102.5">B6_VREFN1</text>
<text x="173.1" y="104.4">B6_L146P</text>
<text x="173.1" y="106.2">B6_L146N</text>
<text x="82.3" y="108">B5_L118N</text>
<text x="82.3" y="109.9">B5_L119P</text>
<text x="82.3" y="111.8">B5_L119N</text>
<text x="82.3" y="113.6">B5_VREFN1</text>
<text x="173.1" y="108">B6_L147P</text>
<text x="173.1" y="109.9">B6_L147N</text>
<text x="173.1" y="111.8">B6_L148P</text>
<text x="173.1" y="113.6">B6_L148N</text>
<text x="82.3" y="115.4">B5_L120P</text>
<text x="82.3" y="117.3">B5_L120N</text>
<text x="82.3" y="119.2">B5_IO_4</text>
<text x="173.1" y="115.4">PLL4_OUTP</text>
<text x="173.1" y="117.3">PLL4_OUTN</text>
<text x="173.1" y="119.2">B6_IO_3</text>
<text x="82.3" y="121">B5_L121P</text>
<text x="82.3" y="122.9">B5_L121N</text>
<text x="82.3" y="124.7">B5_L122P</text>
<text x="173.1" y="121">B6_L149P</text>
<text x="173.1" y="122.9">B6_L149N</text>
<text x="173.1" y="124.7">B6_L150P/NCEO</text>
<text x="82.3" y="126.6">B5_L122N</text>
<text x="82.3" y="128.4">B5_L123P</text>
<text x="82.3" y="130.3">B5_L123N</text>
<text x="173.1" y="128.4">B6_IO_4</text>
<text x="173.1" y="130.3">GND_PLL4</text>
<text x="173.1" y="126.6">B6_L150N/INIT_DONE</text>
<text x="82.3" y="132.2">B5_L124P</text>
<text x="82.3" y="134">B5_L124N</text>
<text x="82.3" y="135.8">B5_L125P</text>
<text x="82.3" y="137.7">B5_L125N</text>
<text x="173.1" y="132.2">VCCD_PLL4</text>
<text x="173.1" y="134">GND_PLL4</text>
<text x="82.3" y="139.6">B5_L126P/DPCLK7</text>
<text x="82.3" y="141.4">B5_L126N</text>
<text x="82.3" y="143.3">CLK4</text>
<text x="82.3" y="145.1">CLK5</text>
</g>
<g font-size="1.3">
<text x="35" y="6.7">5</text>
<text x="90.6" y="6.7">4</text>
<text x="146.2" y="6.7">3</text>
<text x="201.8" y="6.7">2</text>
<text x="257.5" y="6.7">1</text>
<text x="5.8" y="30.4">D</text>
<text x="285.7" y="30.4">D</text>
<text x="5.8" y="74.4">C</text>
<text x="285.7" y="74.4">C</text>
<text x="5.8" y="118.4">B</text>
<text x="285.7" y="118.4">B</text>
<text x="5.8" y="162.4">A</text>
<text x="285.7" y="162.4">A</text>
<text x="35" y="184.7">5</text>
<text x="90.6" y="184.7">4</text>
<text x="146.2" y="184.7">3</text>
<text x="201.8" y="184.7">2</text>
<text x="257.5" y="184.7">1</text>
</g>
</svg>
